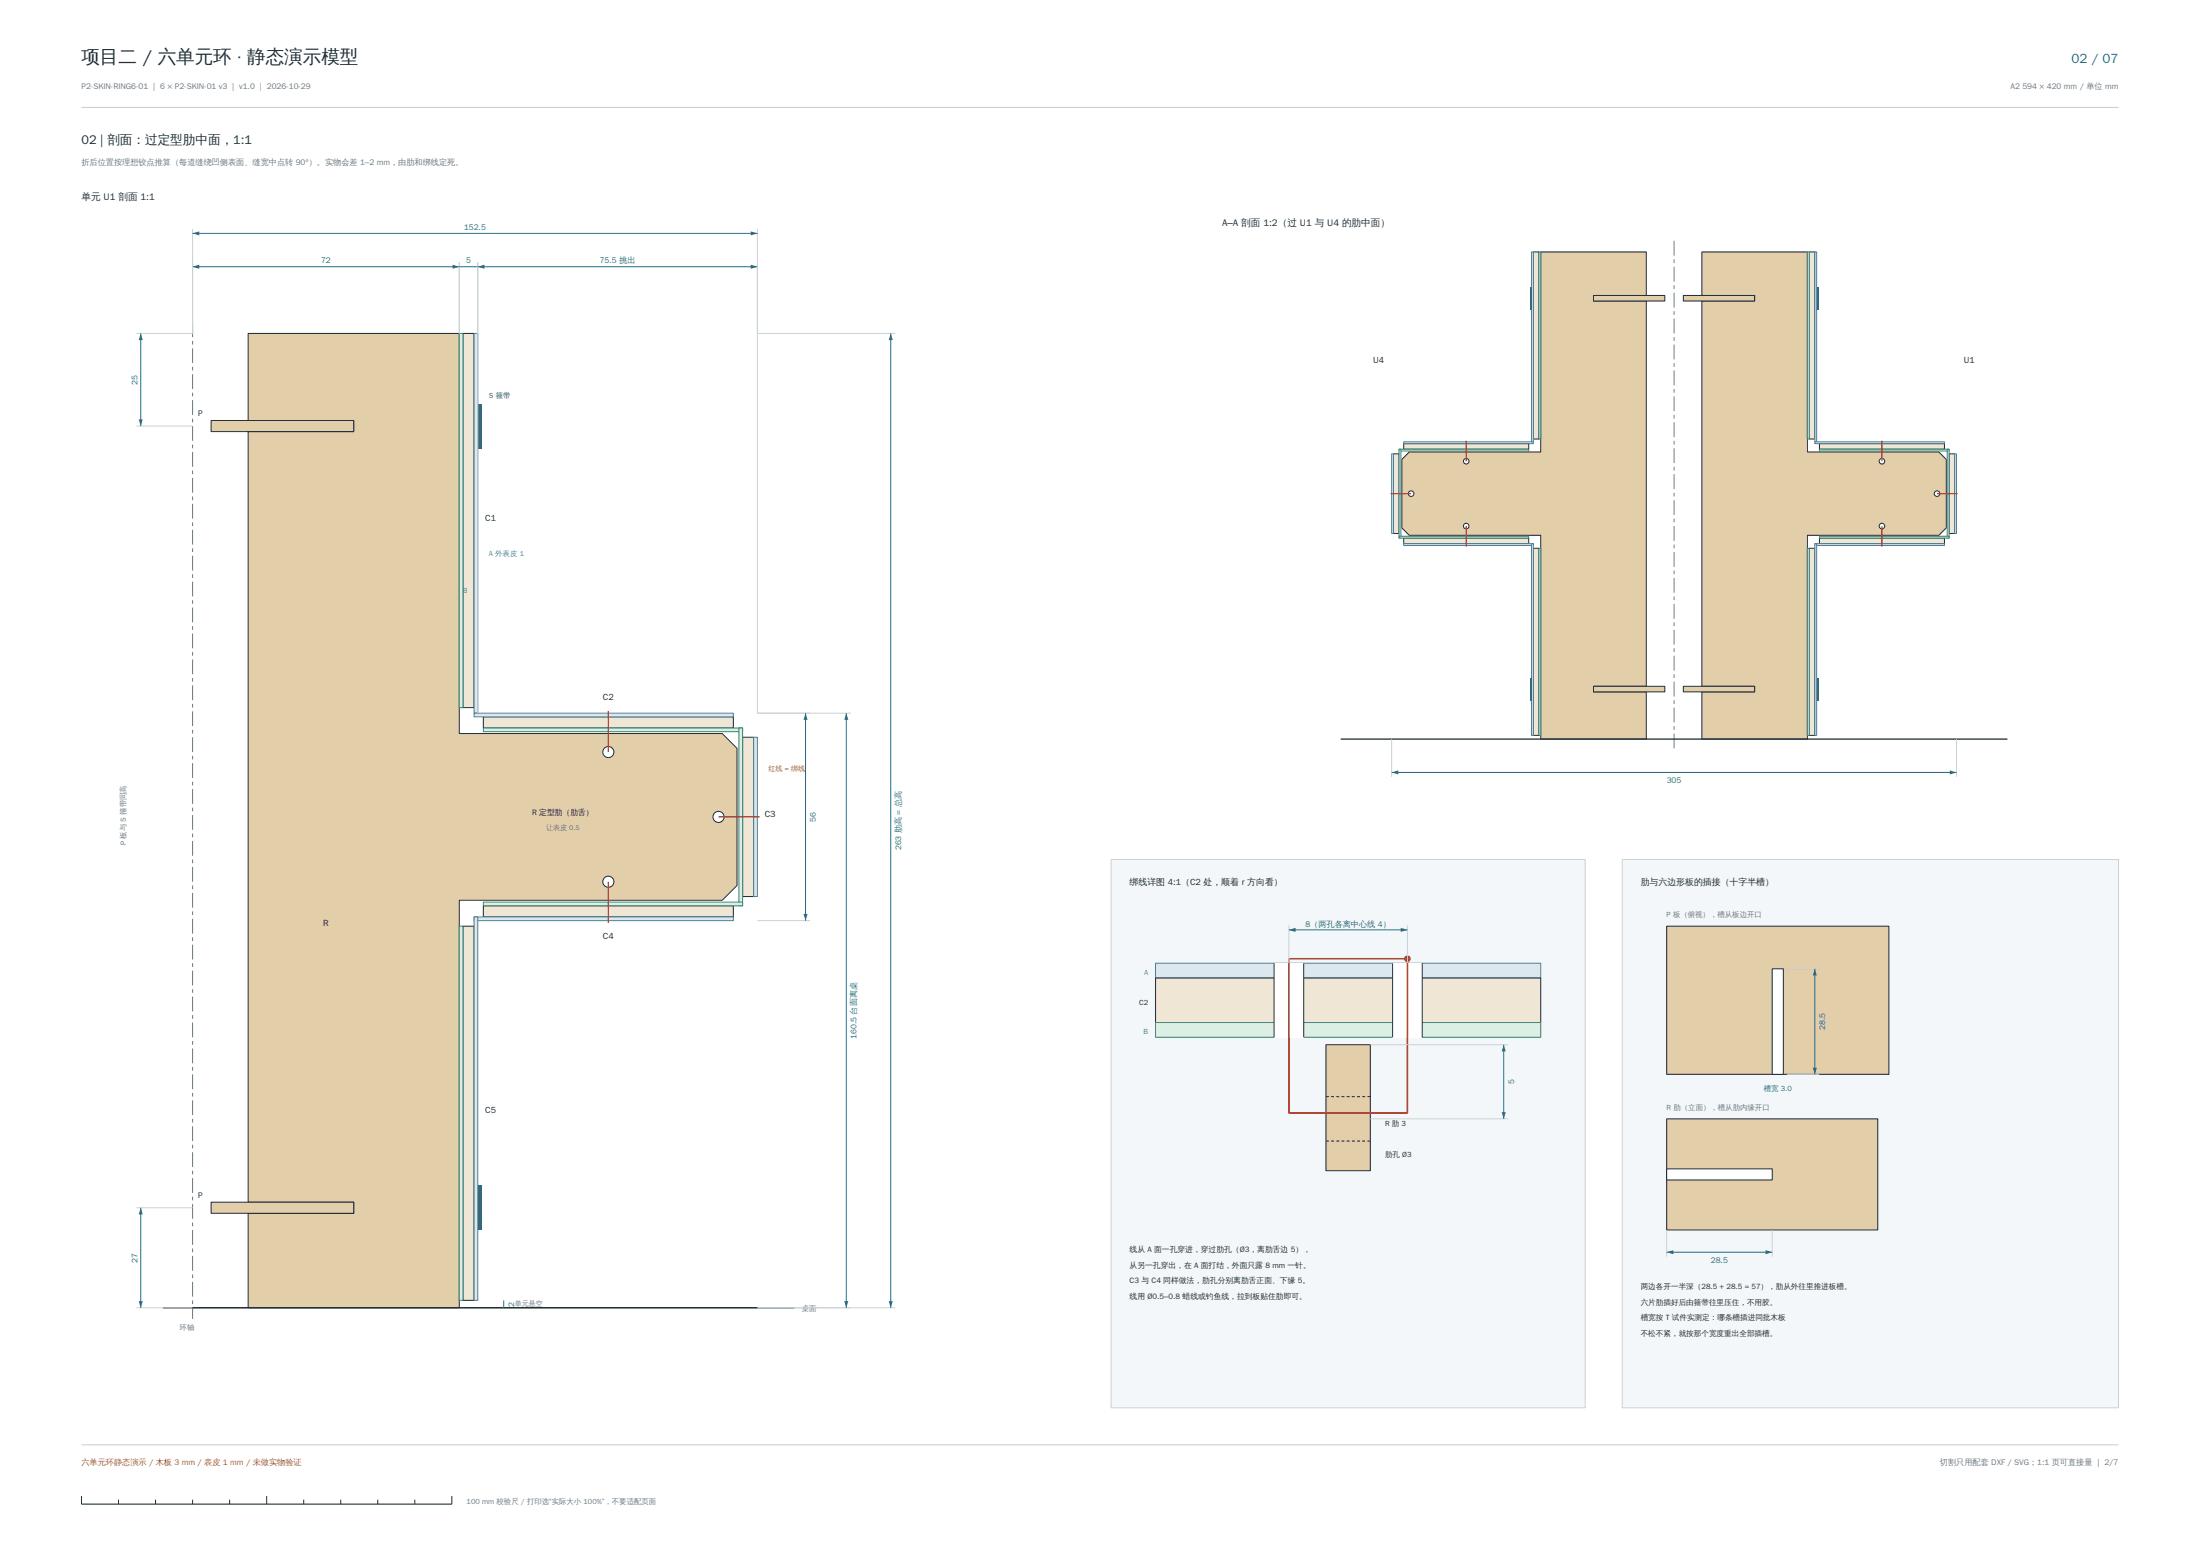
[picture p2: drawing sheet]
<svg xmlns="http://www.w3.org/2000/svg" width="594mm" height="420mm" viewBox="0 0 594 420" stroke-linecap="round" stroke-linejoin="round" font-family="sans-serif">
<path d="M22 29h550M22 390h550" fill="none" stroke="#c9d1d6" stroke-width=".3"/>
<path d="M22 406h100" fill="none" stroke="#1d2b36" stroke-width=".3"/>
<path d="M22 403.8v2.2M32 404.8v1.2M42 404.8v1.2M52 404.8v1.2M62 404.8v1.2M72 403.8v2.2M82 404.8v1.2M92 404.8v1.2M102 404.8v1.2M112 404.8v1.2M122 403.8v2.2" fill="none" stroke="#1d2b36" stroke-width=".27"/>
<path d="M67 90h57v108h71l4 4v37l-4 4h-71v110h-57v-25.5h28.5v-3h-28.5v-208h28.5v-3h-28.5z" fill-rule="evenodd" fill="#e2cfa9" stroke="#1d2b36" stroke-width=".27"/>
<g fill="#fff" stroke="#1d2b36" stroke-width=".27">
<circle cx="164.2" cy="203" r="1.5"/>
<circle cx="194" cy="220.5" r="1.5"/>
<circle cx="164.2" cy="238" r="1.5"/>
</g>
<g fill="#e2cfa9" stroke="#1d2b36" stroke-width=".27">
<path d="M57 113.5h38.5v3h-38.5z" fill-rule="evenodd"/>
<path d="M57 324.5h38.5v3h-38.5z" fill-rule="evenodd"/>
</g>
<g fill="#efe6d6" stroke="#1d2b36" stroke-width=".27">
<path d="M125 90h3v101h-3z" fill-rule="evenodd"/>
<path d="M130.5 193.5h67.5v3h-67.5z" fill-rule="evenodd"/>
<path d="M200.5 199h3v43h-3z" fill-rule="evenodd"/>
<path d="M130.5 244.5h67.5v3h-67.5z" fill-rule="evenodd"/>
<path d="M125 250h3v101h-3z" fill-rule="evenodd"/>
</g>
<g fill="#dbe8f0" stroke="#4f7f99" stroke-width=".27">
<path d="M128 90h1v102.5h-1z" fill-rule="evenodd"/>
<path d="M128 192.5h70v1h-70z" fill-rule="evenodd"/>
<path d="M203.5 199h1v43h-1z" fill-rule="evenodd"/>
<path d="M128 247.5h70v1h-70z" fill-rule="evenodd"/>
<path d="M128 247.5h1v103.5h-1z" fill-rule="evenodd"/>
</g>
<g fill="#dcefe5" stroke="#3e8a68" stroke-width=".27">
<path d="M124 90h1v101h-1z" fill-rule="evenodd"/>
<path d="M130.5 196.5h70v1h-70z" fill-rule="evenodd"/>
<path d="M199.5 196.5h1v48h-1z" fill-rule="evenodd"/>
<path d="M130.5 243.5h70v1h-70z" fill-rule="evenodd"/>
<path d="M124 250h1v101h-1z" fill-rule="evenodd"/>
</g>
<g fill="#2e5d6b">
<path d="M129 109h1v12h-1z" fill-rule="evenodd"/>
<path d="M129 320h1v12h-1z" fill-rule="evenodd"/>
</g>
<path d="M164.3 191.9v11.1M164.3 238v11.1M194 220.5h11.1" fill="none" stroke="#b8392b" stroke-width=".35"/>
<path d="M52 87v269" fill="none" stroke="#6b7780" stroke-width=".27" stroke-dasharray="4 1 1 1" stroke-linecap="butt"/>
<path d="M44 353h170.5" fill="none" stroke="#1d2b36" stroke-width=".4"/>
<path d="M204.5 90h37.2M204.5 353h37.2" fill="none" stroke="#c9d1d6" stroke-width=".27"/>
<path d="M240.5 90v263" fill="none" stroke="#1f6f8b" stroke-width=".27"/>
<g fill="#1f6f8b">
<path d="M240.5 90l.6 1.8h-1.1z"/>
<path d="M240 351.2h1.1l-.6 1.8z"/>
</g>
<path d="M204.5 192.5h25.2M204.5 353h25.2" fill="none" stroke="#c9d1d6" stroke-width=".27"/>
<path d="M228.5 192.5v160.5" fill="none" stroke="#1f6f8b" stroke-width=".27"/>
<g fill="#1f6f8b">
<path d="M228.5 192.5l.6 1.8h-1.1z"/>
<path d="M228 351.2h1.1l-.6 1.8z"/>
</g>
<path d="M204.5 192.5h14.2M204.5 248.5h14.2" fill="none" stroke="#c9d1d6" stroke-width=".27"/>
<path d="M217.5 192.5v56" fill="none" stroke="#1f6f8b" stroke-width=".27"/>
<g fill="#1f6f8b">
<path d="M217.5 192.5l.6 1.8h-1.1z"/>
<path d="M217 246.7h1.1l-.6 1.8z"/>
</g>
<path d="M38 90v25M136 351v2" fill="none" stroke="#1f6f8b" stroke-width=".27"/>
<path d="M36.8 90h15.2M36.8 115h15.2" fill="none" stroke="#c9d1d6" stroke-width=".27"/>
<g fill="#1f6f8b">
<path d="M38 90l.6 1.8h-1.1z"/>
<path d="M37.5 113.2h1.1l-.6 1.8z"/>
</g>
<path d="M36.8 326h15.2M36.8 353h15.2" fill="none" stroke="#c9d1d6" stroke-width=".27"/>
<path d="M38 326v27" fill="none" stroke="#1f6f8b" stroke-width=".27"/>
<g fill="#1f6f8b">
<path d="M38 326l.6 1.8h-1.1z"/>
<path d="M37.5 351.2h1.1l-.6 1.8z"/>
</g>
<path d="M52 70.8v19.2M124 70.8v19.2" fill="none" stroke="#c9d1d6" stroke-width=".27"/>
<path d="M52 72h72" fill="none" stroke="#1f6f8b" stroke-width=".27"/>
<g fill="#1f6f8b">
<path d="M52 72l1.8-.6v1.1z"/>
<path d="M122.2 71.4l1.8 .6-1.8 .5z"/>
</g>
<path d="M124 70.8v19.2M129 70.8v121.7M204.5 70.8v121.7" fill="none" stroke="#c9d1d6" stroke-width=".27"/>
<path d="M124 72h80.5" fill="none" stroke="#1f6f8b" stroke-width=".27"/>
<g fill="#1f6f8b">
<path d="M129 72l1.8-.6v1.1z"/>
<path d="M202.7 71.4l1.8 .6-1.8 .5z"/>
</g>
<path d="M52 61.8v28.2M204.5 61.8v28.2" fill="none" stroke="#c9d1d6" stroke-width=".27"/>
<path d="M52 63h152.5" fill="none" stroke="#1f6f8b" stroke-width=".27"/>
<g fill="#1f6f8b">
<path d="M52 63l1.8-.6v1.1z"/>
<path d="M202.7 62.4l1.8 .6-1.8 .5z"/>
</g>
<path d="M459.5 68h28.5v54h35.5l2 2v18.5l-2 2h-35.5v55h-28.5v-12.8h14.3v-1.5h-14.3v-104h14.3v-1.5h-14.3z" fill-rule="evenodd" fill="#e2cfa9" stroke="#1d2b36" stroke-width=".27"/>
<g fill="#fff" stroke="#1d2b36" stroke-width=".27">
<circle cx="508.1" cy="124.5" r=".75"/>
<circle cx="523" cy="133.2" r=".75"/>
<circle cx="508.1" cy="142" r=".75"/>
</g>
<g fill="#e2cfa9" stroke="#1d2b36" stroke-width=".27">
<path d="M454.5 79.7h19.3v1.5h-19.3z" fill-rule="evenodd"/>
<path d="M454.5 185.2h19.3v1.5h-19.3z" fill-rule="evenodd"/>
</g>
<g fill="#efe6d6" stroke="#1d2b36" stroke-width=".27">
<path d="M488.5 68h1.5v50.5h-1.5z" fill-rule="evenodd"/>
<path d="M491.3 119.7h33.7v1.5h-33.7z" fill-rule="evenodd"/>
<path d="M526.3 122.5h1.5v21.5h-1.5z" fill-rule="evenodd"/>
<path d="M491.3 145.2h33.7v1.5h-33.7z" fill-rule="evenodd"/>
<path d="M488.5 148h1.5v50.5h-1.5z" fill-rule="evenodd"/>
</g>
<g fill="#dbe8f0" stroke="#4f7f99" stroke-width=".27">
<path d="M490 68h.5v51.2h-.5z" fill-rule="evenodd"/>
<path d="M490 119.2h35v.5h-35z" fill-rule="evenodd"/>
<path d="M527.8 122.5h.5v21.5h-.5z" fill-rule="evenodd"/>
<path d="M490 146.7h35v.5h-35z" fill-rule="evenodd"/>
<path d="M490 146.7h.5v51.8h-.5z" fill-rule="evenodd"/>
</g>
<g fill="#dcefe5" stroke="#3e8a68" stroke-width=".27">
<path d="M488 68h.5v50.5h-.5z" fill-rule="evenodd"/>
<path d="M491.3 121.2h35v.5h-35z" fill-rule="evenodd"/>
<path d="M525.8 121.2h.5v24h-.5z" fill-rule="evenodd"/>
<path d="M491.3 144.7h35v.5h-35z" fill-rule="evenodd"/>
<path d="M488 148h.5v50.5h-.5z" fill-rule="evenodd"/>
</g>
<g fill="#2e5d6b">
<path d="M490.5 77.5h.5v6h-.5z" fill-rule="evenodd"/>
<path d="M490.5 183h.5v6h-.5z" fill-rule="evenodd"/>
</g>
<path d="M508.1 118.9v5.6M523 133.2h5.6M508.1 142v5.5" fill="none" stroke="#b8392b" stroke-width=".35"/>
<path d="M416 68h28.5v11.7h-14.2v1.5h14.2v104h-14.2v1.5h14.2v12.8h-28.5v-55h-35.5l-2-2v-18.5l2-2h35.5z" fill-rule="evenodd" fill="#e2cfa9" stroke="#1d2b36" stroke-width=".27"/>
<g fill="#fff" stroke="#1d2b36" stroke-width=".27">
<circle cx="395.9" cy="124.5" r=".75"/>
<circle cx="381" cy="133.2" r=".75"/>
<circle cx="395.9" cy="142" r=".75"/>
</g>
<g fill="#e2cfa9" stroke="#1d2b36" stroke-width=".27">
<path d="M430.3 79.7h19.2v1.5h-19.2z" fill-rule="evenodd"/>
<path d="M430.3 185.2h19.2v1.5h-19.2z" fill-rule="evenodd"/>
</g>
<g fill="#efe6d6" stroke="#1d2b36" stroke-width=".27">
<path d="M414 68h1.5v50.5h-1.5z" fill-rule="evenodd"/>
<path d="M379 119.7h33.8v1.5h-33.8z" fill-rule="evenodd"/>
<path d="M376.3 122.5h1.5v21.5h-1.5z" fill-rule="evenodd"/>
<path d="M379 145.2h33.8v1.5h-33.8z" fill-rule="evenodd"/>
<path d="M414 148h1.5v50.5h-1.5z" fill-rule="evenodd"/>
</g>
<g fill="#dbe8f0" stroke="#4f7f99" stroke-width=".27">
<path d="M413.5 68h.5v51.2h-.5z" fill-rule="evenodd"/>
<path d="M379 119.2h35v.5h-35z" fill-rule="evenodd"/>
<path d="M375.8 122.5h.5v21.5h-.5z" fill-rule="evenodd"/>
<path d="M379 146.7h35v.5h-35z" fill-rule="evenodd"/>
<path d="M413.5 146.7h.5v51.8h-.5z" fill-rule="evenodd"/>
</g>
<g fill="#dcefe5" stroke="#3e8a68" stroke-width=".27">
<path d="M415.5 68h.5v50.5h-.5z" fill-rule="evenodd"/>
<path d="M377.8 121.2h35v.5h-35z" fill-rule="evenodd"/>
<path d="M377.8 121.2h.5v24h-.5z" fill-rule="evenodd"/>
<path d="M377.8 144.7h35v.5h-35z" fill-rule="evenodd"/>
<path d="M415.5 148h.5v50.5h-.5z" fill-rule="evenodd"/>
</g>
<g fill="#2e5d6b">
<path d="M413 77.5h.5v6h-.5z" fill-rule="evenodd"/>
<path d="M413 183h.5v6h-.5z" fill-rule="evenodd"/>
</g>
<path d="M395.9 118.9v5.6M375.5 133.2h5.5M395.9 142v5.5" fill="none" stroke="#b8392b" stroke-width=".35"/>
<path d="M452 65v137.5" fill="none" stroke="#6b7780" stroke-width=".27" stroke-dasharray="4 1 1 1" stroke-linecap="butt"/>
<path d="M362 199.5h180" fill="none" stroke="#1d2b36" stroke-width=".35"/>
<path d="M375.8 199.5v10.2M528.3 199.5v10.2" fill="none" stroke="#c9d1d6" stroke-width=".27"/>
<path d="M375.8 208.5h152.5" fill="none" stroke="#1f6f8b" stroke-width=".27"/>
<g fill="#1f6f8b">
<path d="M375.8 208.5l1.8-.6v1.1z"/>
<path d="M526.5 207.9l1.8 .6-1.8 .5z"/>
</g>
<path d="M300 232h128v148h-128z" fill-rule="evenodd" fill="#f4f7f9" stroke="#c9d1d6" stroke-width=".27"/>
<path d="M312 260h104v4h-104z" fill-rule="evenodd" fill="#dbe8f0" stroke="#4f7f99" stroke-width=".27"/>
<path d="M312 264h104v12h-104z" fill-rule="evenodd" fill="#efe6d6" stroke="#1d2b36" stroke-width=".27"/>
<path d="M312 276h104v4h-104z" fill-rule="evenodd" fill="#dcefe5" stroke="#3e8a68" stroke-width=".27"/>
<path d="M358 282h12v34h-12z" fill-rule="evenodd" fill="#e2cfa9" stroke="#1d2b36" stroke-width=".27"/>
<path d="M344 260h8v20h-8z" fill-rule="evenodd" fill="#fff"/>
<path d="M344 260v20M352 260v20" fill="none" stroke="#1d2b36" stroke-width=".27"/>
<path d="M376 260h8v20h-8z" fill-rule="evenodd" fill="#fff"/>
<path d="M376 260v20M384 260v20" fill="none" stroke="#1d2b36" stroke-width=".27"/>
<path d="M358 296h12M358 308h12" fill="none" stroke="#1d2b36" stroke-width=".27" stroke-dasharray=".8 .6" stroke-linecap="butt"/>
<path d="M348 258.8h32v41.6h-32z" fill="none" stroke="#b8392b" stroke-width=".45"/>
<circle cx="380" cy="258.8" r=".9" fill="#b8392b"/>
<path d="M348 249.8v10.2M380 249.8v10.2" fill="none" stroke="#c9d1d6" stroke-width=".27"/>
<path d="M348 251h32" fill="none" stroke="#1f6f8b" stroke-width=".27"/>
<g fill="#1f6f8b">
<path d="M348 251l1.8-.6v1.1z"/>
<path d="M378.2 250.4l1.8 .6-1.8 .5z"/>
</g>
<path d="M370 282h37.2M370 302h37.2" fill="none" stroke="#c9d1d6" stroke-width=".27"/>
<path d="M406 282v20" fill="none" stroke="#1f6f8b" stroke-width=".27"/>
<g fill="#1f6f8b">
<path d="M406 282l.6 1.8h-1.1z"/>
<path d="M405.5 300.2h1.1l-.6 1.8z"/>
</g>
<path d="M438 232h134v148h-134z" fill-rule="evenodd" fill="#f4f7f9" stroke="#c9d1d6" stroke-width=".27"/>
<path d="M450 250h60v40h-60z" fill-rule="evenodd" fill="#e2cfa9" stroke="#1d2b36" stroke-width=".27"/>
<path d="M478.5 261.5h3v28.5h-3z" fill-rule="evenodd" fill="#fff" stroke="#1d2b36" stroke-width=".27"/>
<path d="M482.5 261.5h8.7M482.5 290h8.7" fill="none" stroke="#c9d1d6" stroke-width=".27"/>
<path d="M490 261.5v28.5" fill="none" stroke="#1f6f8b" stroke-width=".27"/>
<g fill="#1f6f8b">
<path d="M489.5 288.2h1.1l-.6 1.8z"/>
<path d="M490 261.5l.6 1.8h-1.1z"/>
</g>
<path d="M450 302h57v30h-57z" fill-rule="evenodd" fill="#e2cfa9" stroke="#1d2b36" stroke-width=".27"/>
<path d="M450 315.5h28.5v3h-28.5z" fill-rule="evenodd" fill="#fff" stroke="#1d2b36" stroke-width=".27"/>
<path d="M450 332v7.2M478.5 332v7.2" fill="none" stroke="#c9d1d6" stroke-width=".27"/>
<path d="M450 338h28.5" fill="none" stroke="#1f6f8b" stroke-width=".27"/>
<g fill="#1f6f8b">
<path d="M450 338l1.8-.6v1.1z"/>
<path d="M476.7 337.4l1.8 .6-1.8 .5z"/>
</g>
<text font-size="5" fill="#1d2b36" x="22" y="17">项目二 / 六单元环 · 静态演示模型</text>
<text font-size="3.6" fill="#1f6f8b" x="559.3" y="17">02 / 07</text>
<text font-size="3.4" fill="#1d2b36" x="22" y="39">02 | 剖面：过定型肋中面，1:1</text>
<g font-size="2.6" fill="#1d2b36">
<text x="22" y="54">单元 U1 剖面 1:1</text>
<text x="330" y="61">A–A 剖面 1:2（过 U1 与 U4 的肋中面）</text>
</g>
<g font-size="2.4" fill="#1d2b36">
<text x="370.8" y="98">U4</text>
<text x="530.3" y="98">U1</text>
<text x="131" y="140.5">C1</text>
<text x="162.8" y="189">C2</text>
<text x="206.5" y="220.5">C3</text>
<text x="305" y="239">绑线详图 4:1（C2 处，顺着 r 方向看）</text>
<text x="443" y="239">肋与六边形板的插接（十字半槽）</text>
<text x="87.3" y="250">R</text>
<text x="162.8" y="253.5">C4</text>
<text x="131" y="300.5">C5</text>
</g>
<g font-size="2.2" fill="#6b7780">
<text x="22" y="24">P2-SKIN-RING6-01 | 6 × P2-SKIN-01 v3 | v1.0 | 2026-10-29</text>
<text x="542.8" y="24">A2 594 × 420 mm / 单位 mm</text>
<text x="22" y="44.5">折后位置按理想铰点推算（每道缝绕凹侧表面、缝宽中点转 90°）。实物会差 1–2 mm，由肋和绑线定死。</text>
<text x="523.8" y="395.5">切割只用配套 DXF / SVG；1:1 页可直接量 | 2/7</text>
</g>
<g font-size="2.2" fill="#1f6f8b">
<text x="125.3" y="62.1">152.5</text>
<text x="86.7" y="71.1">72</text>
<text x="125.8" y="71.1">5</text>
<text x="161.9" y="71.1">75.5 挑出</text>
<text x="37.1" y="103.8" transform="rotate(-90 37.1 103.8)">25</text>
<text x="450" y="211.3">305</text>
<text x="220.3" y="221.8" transform="rotate(-90 220.3 221.8)">56</text>
<text x="243.3" y="229.5" transform="rotate(-90 243.3 229.5)">263 肋高 = 总高</text>
<text x="352.5" y="250.1">8（两孔各离中心线 4）</text>
<text x="231.3" y="280.4" transform="rotate(-90 231.3 280.4)">160.5 台面离桌</text>
<text x="492.8" y="278.1" transform="rotate(-90 492.8 278.1)">28.5</text>
<text x="408.8" y="292.7" transform="rotate(-90 408.8 292.7)">5</text>
<text x="37.1" y="340.8" transform="rotate(-90 37.1 340.8)">27</text>
<text x="461.9" y="340.8">28.5</text>
<text x="138.8" y="352.7" transform="rotate(-90 138.8 352.7)">2</text>
</g>
<g font-size="2.2" fill="#1d2b36">
<text x="53.5" y="112.4">P</text>
<text x="53.5" y="323.4">P</text>
</g>
<text font-size="2.2" fill="#b8392b" x="22" y="395.5">六单元环静态演示 / 木板 3 mm / 表皮 1 mm / 未做实物验证</text>
<g font-size="2.1" fill="#1d2b36">
<text x="143.7" y="220">R 定型肋（肋舌）</text>
<text x="305" y="338">线从 A 面一孔穿进，穿过肋孔（Ø3，离肋舌边 5），</text>
<text x="305" y="342.2">从另一孔穿出，在 A 面打结，外面只露 8 mm 一针。</text>
<text x="305" y="346.4">C3 与 C4 同样做法，肋孔分别离肋舌正面、下缘 5。</text>
<text x="443" y="348">两边各开一半深（28.5 + 28.5 = 57），肋从外往里推进板槽。</text>
<text x="305" y="350.6">线用 Ø0.5–0.8 蜡线或钓鱼线，拉到板贴住肋即可。</text>
<text x="443" y="352.2">六片肋插好后由箍带往里压住，不用胶。</text>
<text x="443" y="356.4">槽宽按 T 试件实测定：哪条槽插进同批木板</text>
<text x="443" y="360.6">不松不紧，就按那个宽度重出全部插槽。</text>
</g>
<text font-size="2" fill="#2e5d6b" x="132" y="107.5">S 箍带</text>
<g font-size="2" fill="#4f7f99">
<text x="132" y="150">A 外表皮 1</text>
<text x="308.9" y="263.2">A</text>
</g>
<g font-size="2" fill="#3e8a68">
<text x="125" y="160">B</text>
<text x="308.8" y="279.2">B</text>
</g>
<g font-size="2" fill="#6b7780">
<text x="34" y="228.1" transform="rotate(-90 34 228.1)">P 板与 S 箍带同高</text>
<text x="450" y="247.5">P 板（俯视），槽从板边开口</text>
<text x="450" y="299.5">R 肋（立面），槽从肋内缘开口</text>
<text x="216.5" y="353.8">桌面</text>
<text x="48.5" y="359">环轴</text>
<text x="126" y="406">100 mm 校验尺 / 打印选“实际大小 100%”，不要适配页面</text>
</g>
<g font-size="2" fill="#1d2b36">
<text x="307.6" y="271.2">C2</text>
<text x="374" y="304">R 肋 3</text>
<text x="374" y="312.4">肋孔 Ø3</text>
</g>
<text font-size="2" fill="#1f6f8b" x="476.2" y="294.5">槽宽 3.0</text>
<text font-size="1.9" fill="#b8392b" x="207.5" y="208">红线 = 绑线</text>
<g font-size="1.9" fill="#6b7780">
<text x="147.4" y="224">让表皮 0.5</text>
<text x="139" y="352.5">单元悬空</text>
</g>
</svg>
